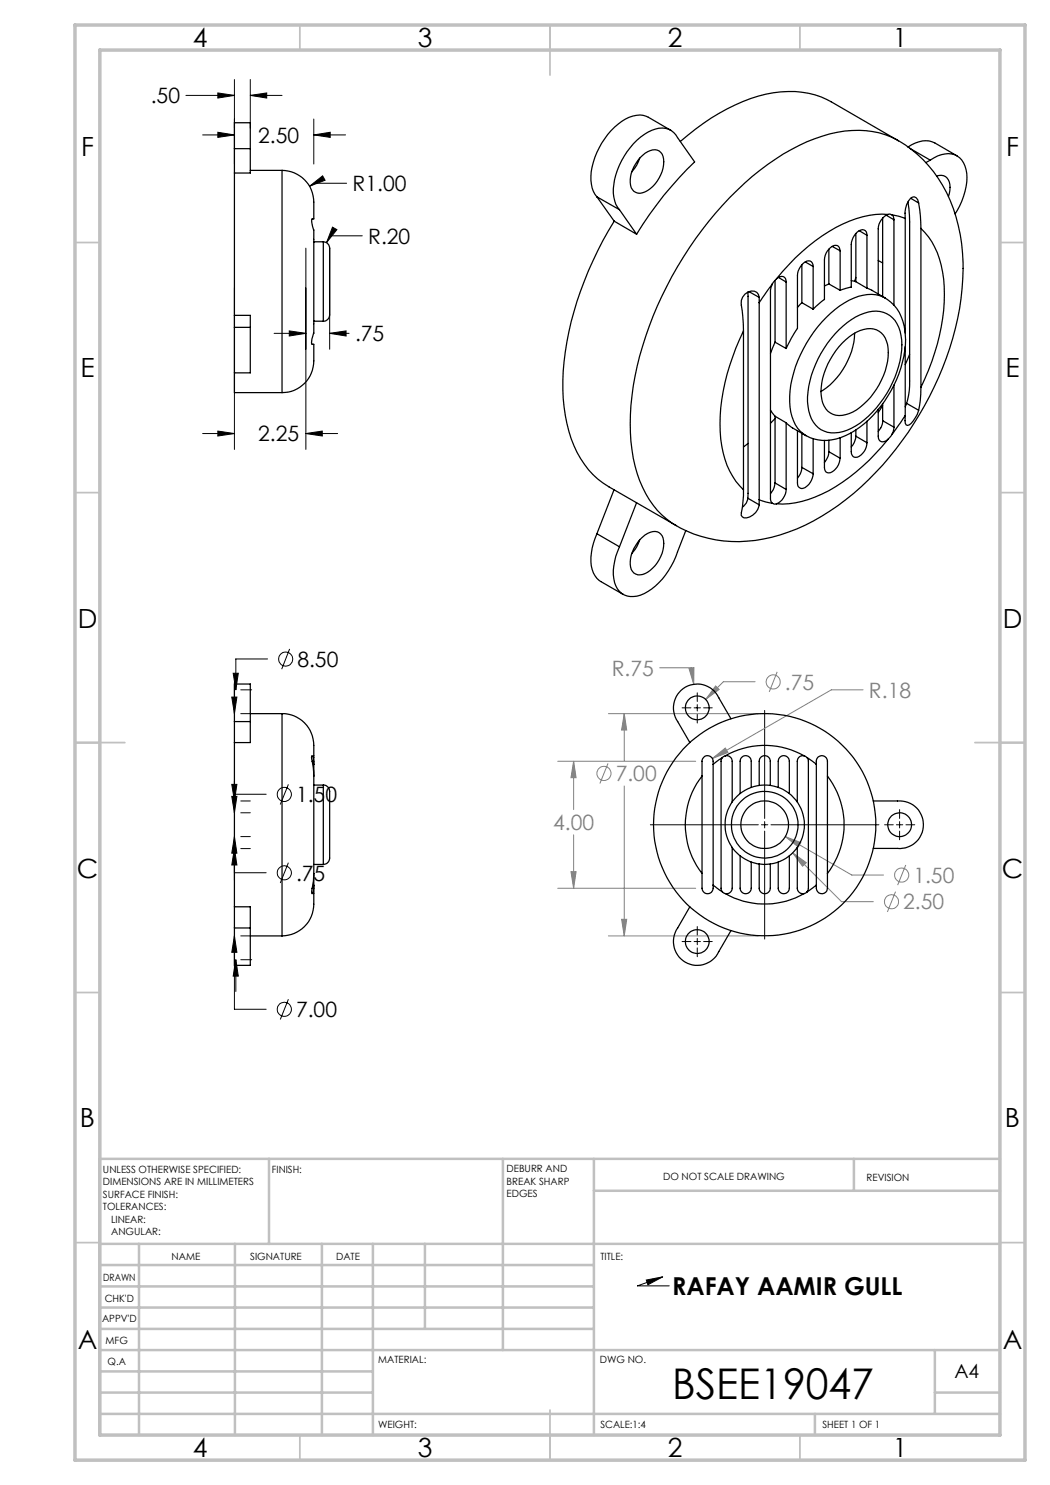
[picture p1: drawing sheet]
<svg xmlns="http://www.w3.org/2000/svg" width="210mm" height="297mm" viewBox="0 0 210 297" stroke-linecap="round" stroke-linejoin="round" font-family="sans-serif">
<g fill="none" stroke="#000" stroke-width=".2">
<path d="M37.2 19.1h9.7M43.6 18.6l3.3 .5-3.3 .5zM46.9 15.9v16.9M50.1 19.1l3.2-.5v1zM50.1 15.9v9.8M50.1 19.1h6.3M40.5 27h6.4M43.6 26.5l3.3 .5-3.3 .5zM61.9 37.2l2.6-2 .5 .9zM62.8 27l3.2-.5v1zM62.8 23.8v9M62.8 27h6.3"/>
<path d="M69.3 36.7h-6.3l-1.1 .5M46.9 57.6v32.3M61.2 49.6v40.3M65.9 49.6v20.2M66.5 45.4l.9 .5-2.1 2.6zM72.5 47.2h-6.4l-.8 1.3M54.8 66.7h6.4M57.9 66.2l3.3 .5-3.3 .5zM65.9 66.7l3.3-.5v1zM65.9 66.7h3.9M40.5 86.7h6.4M43.6 86.2l3.3 .5-3.3 .5z"/>
<path d="M61.2 86.7l3.3-.5v1zM61.2 86.7h6.3M46.4 139.4h1l-.5 3.3zM46.6 134.7h1.1l-.5 3.3zM46.9 136.4v6.3M48.2 138h2.1M53.5 131.8h-6.3v6.2M57.9 129.8l-1.6 4M139.5 138.6v1.7M46.4 159.3h1l-.5 3.3zM46.4 156.9h1l-.5 3.3zM46.9 156.2v6.4"/>
<path d="M46.9 158.9h6.3M48.2 142.7h1.9M57.7 156.9l-1.6 4M136.4 141.6h1.8M138.8 141.6h1.3M139.5 140.9v1.3M139.5 142.8v1.8M140.7 141.6h1.8M152.9 142.1v21.6M46.9 167.3l.5 3.3h-1zM46.9 169.7l.5 3.3h-1zM46.9 167.3v8.8"/>
<path d="M46.9 174.6h6.3M48.2 162.6h1.9M48.2 167.3h1.9M48.2 169.7h1.9M48.2 160.2h1.9M57.7 172.5l-1.6 4.1M130.1 165h21.6M152.3 165h1.3M152.9 164.3v1.3M152.9 166.2v21.6M154.2 165h21.6M176.9 165h1.7"/>
<path d="M179.3 165h1.3M179.9 161.9v1.8M179.9 164.3v1.3M179.9 166.2v1.8M181.2 165h1.8M46.9 187.2l.5 3.3h-1zM46.9 187.2v14.7h6.3M47.2 191.9l.5 3.3h-1.1zM47.2 191.9v6.4M48.2 187.2h1.9M48.2 191.9h2.1M57.7 199.8l-1.6 4.1"/>
<path d="M136.4 188.3h1.8M138.8 188.3h1.3M139.5 185.3v1.7M139.5 187.7v1.2M139.5 189.6v1.7M140.7 188.3h1.8M129.3 256l3.2-.6-2.9 1.6zM132.5 255.4l-5 1.8h6.3"/>
<circle cx="57.1" cy="131.8" r="1.42"/>
<circle cx="56.9" cy="158.9" r="1.42"/>
<circle cx="56.9" cy="174.6" r="1.41"/>
<circle cx="56.9" cy="201.9" r="1.41"/>
</g>
<g fill="none" stroke="#808080" stroke-width=".2">
<path d="M131.9 133.6h6.4l.4 3.3M137.8 133.7l1-.2-.1 3.4zM143.1 137.2l.7 .7-2.7 2zM151 136.3h-6.3l-3.6 3.6M155.4 134.4l-1.6 4M172.6 138h-6.3l-23.8 13.7M111.5 152.3h27.6M114.7 152.3l.5 3.2h-1zM114.7 152.3v9.6M121.6 152.7l-1.6 4M121.7 142.7h30M124.8 142.7l.5 3.3h-1z"/>
<path d="M124.8 142.7v9.4M124.8 157.2v30M142.5 151.7l2.6-2.1 .5 .9zM111.5 177.7h27.6M114.2 174.3h1l-.5 3.4zM114.7 167v10.7M157.1 167.3l3.1 1.2-.5 .9zM157.1 167.3l13.3 7.7h6.3M158.5 170.6l2.8 1.9-.8 .7zM158.5 170.6l9.8 9.7h6.4M179.1 178.3l-1.6 4.1M181.2 173l-1.7 4"/>
<path d="M121.7 187.2h30M124.3 183.9h1l-.5 3.3z"/>
<circle cx="154.6" cy="136.4" r="1.4"/>
<circle cx="120.8" cy="154.7" r="1.42"/>
<circle cx="180.3" cy="175" r="1.41"/>
<circle cx="178.3" cy="180.3" r="1.4"/>
</g>
<g fill="none" stroke="#c0c0c0" stroke-width=".35">
<path d="M60 5v5M110 5v10M160 5v5M15 48.5h5M200 48.5h5M15 98.5h5M200 98.5h5M15 148.5h10M195 148.5h10M15 198.5h5M200 198.5h5M15 248.5h5"/>
<path d="M200 248.5h5M60 287v5M110 282v10M160 287v5"/>
</g>
<g fill="none" stroke="#c0c0c0" stroke-width=".5">
<path d="M53.8 231.8v17M100.6 231.8v38.2M118.8 231.8v55.2M118.8 238.2h81.2M170.8 231.8v6.4M200 231.8h-180v55.2M20 248.8h180M20 257.3h98.8M20 253h98.8M27.8 248.8v38.2M47 248.8v38.2M64.4 248.8v38.2"/>
<path d="M74.6 248.8v38.2M85 248.8v17M20 265.8h98.8M20 261.5h98.8M20 278.5h54.6M20 274.3h54.6M20 270h180M187 278.5h13M187 270v12.8M20 282.8h180M163 282.8v4.2"/>
</g>
<path d="M15 5h190v287h-190zM20 10h180v277h-180z" fill="none" stroke="#c0c0c0" stroke-width=".7"/>
<g fill="#000">
<path d="M129.3 256l3.2-.6-2.9 1.6z"/>
<path d="M43.6 26.5l3.3 .5-3.3 .5zM62.8 27l3.2-.5v1zM61.9 37.2l3.1-1.1-.5-.9zM61.2 86.7l3.3-.5v1zM43.6 86.2l3.3 .5-3.3 .5zM57.9 66.2l3.3 .5-3.3 .5zM65.9 66.7l3.3-.5v1zM66.5 45.4l-1.2 3.1 2.1-2.6zM43.6 18.6l3.3 .5-3.3 .5zM50.1 19.1l3.2-.5v1zM46.4 139.4h1l-.5 3.3zM46.9 187.2l.5 3.3h-1zM47.2 191.9l.5 3.3h-1.1zM46.6 134.7h1.1l-.5 3.3zM46.4 159.3h1l-.5 3.3zM46.9 167.3l.5 3.3h-1zM46.9 169.7l.5 3.3h-1zM46.4 156.9h1l-.5 3.3z"/>
</g>
<path d="M143.1 137.2l-2 2.7 2.7-2zM137.8 133.7l.9 3.2 .1-3.4zM124.8 142.7l.5 3.3h-1zM124.3 183.9h1l-.5 3.3zM114.7 152.3l.5 3.2h-1zM114.2 174.3h1l-.5 3.4zM142.5 151.7l3.1-1.2-.5-.9zM158.5 170.6l2 2.6 .8-.7zM157.1 167.3l2.6 2.1 .5-.9z" fill="#808080"/>
<g fill="none" stroke="#000" stroke-width=".25">
<path d="M46.9 34.6v28.5M46.9 29.7v-5.2h3.2v5.2M46.9 29.7v4.9M46.9 29.7h3.2M50.1 34.1h6.3M50.1 29.7v4.9h-3.2M56.4 34.1a6.5 6.5 0 0 1 6.4 7.3v2.4h-.4a5.1 5.1 0 0 0 .4 2.4v18.4a9.1 9.1 0 0 1-.5 3.6v.6l.5 .1v1.9a6.7 6.7 0 0 1-5.8 7.7h-.6M56.4 34.1v44.4M119.4 39.4l4.5 2.5M119.4 39.4l3.4 4.8M128 31.6l-.1 .1a7 7 0 0 1-1.5 2.7M128 31.5a3.3 3.3 0 0 1 3.8-1.3 3.6 3.6 0 0 1 .6 4.1 6.3 6.3 0 0 1-4.4 4.4 2.13 2.13 0 0 1-2-2.8 7.5 7.5 0 0 1 2-4.4z"/>
<path d="M134.2 26.1l-4.5-2.6a5.2 5.2 0 0 0-5.3 .8 15.1 15.1 0 0 0-6.2 11.8 5.3 5.3 0 0 0 1.2 3.3M179.7 28.1a25.5 25.5 0 0 1 12 17.1 46.9 46.9 0 0 1-2.4 26.4 64.4 64.4 0 0 1-21.7 29.5 35.7 35.7 0 0 1-19.8 7.2 24.7 24.7 0 0 1-12.5-3.2M179.7 28.1l-13.5-7.7a18.6 18.6 0 0 0-14.5-1.2 42.5 42.5 0 0 0-15.6 9.1M179.7 28.1a18.5 18.5 0 0 0-15.2-.9 42.9 42.9 0 0 0-17 10.8 72.9 72.9 0 0 0-20.9 39.2 38.1 38.1 0 0 0 1.3 18.9 17.3 17.3 0 0 0 7.4 9M181.6 29.4a5.1 5.1 0 0 1 5.3-.8l4.5 2.6M182 29.7l4.1 2.3M182.1 39.6l1.6 1M186.1 32a5.1 5.1 0 0 1 5.4-.8 5.3 5.3 0 0 1 1.9 5.2l-.4 1.9-.6 1.9-1.4 2.6M186.1 32l-.9 .5M187.4 35.2a1.85 1.85 0 0 1 2.6 1.7v1.2l-.3 1.2M62.8 48.4h1.9M64.7 48.4a1.72 1.72 0 0 1 1.2 2.2v8a18.5 18.5 0 0 1-.2 5.1l-.5 .5h-.5"/>
<path d="M64.7 48.4v15.8M122.8 44.2a65.7 65.7 0 0 0-10.2 31.9 29.2 29.2 0 0 0 3.5 15.6 15.7 15.7 0 0 0 5.7 5.7l13.5 7.7M122.8 44.2l4.5 2.6M123.9 41.9a6.8 6.8 0 0 1-1-6 14.6 14.6 0 0 1 7.5-9.8 3.8 3.8 0 0 1 5.1 1.4l3.4 4.9a69.6 69.6 0 0 0-11.6 14.4M123.9 41.9l3.4 4.9M149.6 58.4v41.3M149.8 58.3l2 1.2M151.8 59.5v1M151.8 59.5a1.4 1.4 0 0 0-2.2-1.1 2.43 2.43 0 0 0-1.3 2.7l.4 5.1M154.5 56.8l-2.7 3.7M154.5 56.8l-.4 1.2v41.9l.4 .8M155 56.1v12.3"/>
<path d="M155.3 55.8l-.8 1M155.3 55.8a1.05 1.05 0 0 1 1-.5 1.05 1.05 0 0 1 .9 .7v.4M155.7 55.5l1.5 .9M157.2 56.4v13.3M160.4 52.9v7.6M161 52.4l1.6 .9M162.6 53.3a1.05 1.05 0 0 0-.7-1.1 1.05 1.05 0 0 0-1.2 .4l-.6 .7a2.95 2.95 0 0 0-.6 1.8v10.6l-1.2 2-1.1 2M162.6 53.3v8.5M165.8 56.8l-.9 .4M165.8 56.8l2.2 1.3M165.8 49.8v7M166.4 49.3l1.6 .9"/>
<path d="M168 50.2a1.04 1.04 0 0 0-.7-1.1 1.04 1.04 0 0 0-1.2 .4l-.3 .3a3.2 3.2 0 0 0-.9 2.2v7.9l-2.3 1.9M168 50.2v7.9M170.3 56.1l.9 .2M171.2 55.5l-.3 .8M171.2 56.3l2.2 1.3M171.2 46.7v9.6M171.8 46.1l1.6 1M173.4 57.6l.9 .4 2.8 1.6a7.3 7.3 0 0 0-7.3 .4 24.7 24.7 0 0 0-11.9 19.3 9.3 9.3 0 0 0 2.2 7l1.1 .8M173.4 47.1a1.03 1.03 0 0 0-.7-1.2 1.03 1.03 0 0 0-1.2 .5l-.9 1.2-.3 .9v8.9l-2.3 .7M173.4 47.1v10.5M175.6 52.1l.9 .5M176.5 43.6v15.7"/>
<path d="M177.1 59.7a8.6 8.6 0 0 1 4 7.6 23.1 23.1 0 0 1-11.1 19.4 8.9 8.9 0 0 1-8.8 .4M177.2 43l1.6 1M177.6 42.9l.4-.1 .3 .2M177.6 42.9a20.9 20.9 0 0 0-13.2 4.3l-1.4 1a41.9 41.9 0 0 0-7.7 7.6M177.6 42.9a3.3 3.3 0 0 0-2 2.9v13M178.8 44v17M181 43.7l-2.6-.7 .2 .2 .2 .8M181 43.7v22.9M181.6 40.4l.3 4v32.8l-.2 1.9-.4 1.6M183.7 40.6l.4 2.6 .1 2.5M183.7 40.6l-.1-.6-.4-.5-.4-.1a1.95 1.95 0 0 0-1.5 1.5 5.8 5.8 0 0 0-.3 2.8M184.2 45.7a16.4 16.4 0 0 1 4.6 11.6 42.5 42.5 0 0 1-4.6 20.2"/>
<path d="M184.2 45.7v31.8M46.9 65.5v9.1M46.9 74.6v3.9h9.5M46.9 65.5h3.2M46.9 63.1h3.2v2.4M46.9 63.1v2.4M50.1 65.5v9.1h-3.2M62.8 64.2h1.9M148.7 66.2a41.7 41.7 0 0 0-4.6 21.6 15.9 15.9 0 0 0 4.6 10.2M148.7 66.2v31.8M151.8 60.5v40.5M155 68.4l-.9 2.3"/>
<path d="M155 68.4l2.2 1.3M160.4 60.5l-.9 1M160.4 60.5l2.2 1.3M167.8 66a11.3 11.3 0 0 1 7.5-3.8 5.2 5.2 0 0 1 4.9 4.9 17.5 17.5 0 0 1-2.8 11.6 17.1 17.1 0 0 1-8.8 7.6 5.1 5.1 0 0 1-6.9-4.1 16.8 16.8 0 0 1 2.5-11.5l1.3-2.1zM168.5 68.6a7.6 7.6 0 0 1 6.2-2.8 3.9 3.9 0 0 1 2.9 3.9 14.6 14.6 0 0 1-7 12.7 4.3 4.3 0 0 1-5-.2 6.4 6.4 0 0 1-1.2-5.7 15.5 15.5 0 0 1 4.1-7.9zM170.9 66.6a14.8 14.8 0 0 1-6.7 11.7M178.8 77v8.4M181 69.4v13.7M181.9 70.9l-.9 2M184.2 77.5l-.2 2.7-.3 1.9M122.8 98l-3.4 8.7M148.7 98v1.2l-.5 3.8a1.1 1.1 0 0 0 1.7 .4 3.2 3.2 0 0 0 1.9-2.4"/>
<path d="M149.6 99.7a2.43 2.43 0 0 1-1.1 1.7M149.6 99.7l2.2 1.3M149.6 88.7l-.9 .7M151.8 99.9l2.7 .8M154.1 82l.9 1.3M155 96.6l-.1 .4a3.2 3.2 0 0 1-.8 1.7M155 83.7l-.9 1M155 83.3v13.3M155 83.3l2.2 1.3M155 96.6l2.2 1.3M157.2 84.6l1.1 .8 2.9 1.7M157.2 97.9a3.3 3.3 0 0 1-1.9 2.8"/>
<path d="M157.2 84.6v13.3M159.5 86.1v10.5a1.02 1.02 0 0 0 .7 1.1 1.02 1.02 0 0 0 1.2-.5l.9-1.1 .3-1.3M160.4 93.5l-.3 1.3-.6 .8M160.4 86.6v6.9M160.4 93.5l2.2 1.3M162.6 87.7v7.1M164.9 88.1v5.4a.94 .94 0 0 0 .4 1 .94 .94 0 0 0 1.1-.1l.7-.6a3.4 3.4 0 0 0 .9-2.2M165.8 90.3a4 4 0 0 1-.9 2.2M165.8 88v2.3M165.8 90.3l2.2 1.3M168 87.6v4M170.3 86.5v3.8a1.05 1.05 0 0 0 .6 1.2 1.05 1.05 0 0 0 1.3-.5l.3-.3a3.2 3.2 0 0 0 .9-2.2"/>
<path d="M171.2 87.2l-.4 1.4-.5 .8M171.2 86v1.2M171.2 87.2l2.2 1.3M173.4 84.2v4.3M175.6 81.9v5.3a.97 .97 0 0 0 .5 1.1 .97 .97 0 0 0 1.1-.1l.4-.3M176.5 84.1l-.3 1.3-.6 .9M176.5 80.7v3.4M176.5 84.1l2.3 1.3M176.5 81.1l-.9 1.4M177.6 87.9a38 38 0 0 1-14.6 11.5 16.7 16.7 0 0 1-7.7 1.3M178.4 86.9l-.8 1M178.8 85.4l-.4 1.5"/>
<path d="M181 83.1l-2.6 3.8M181.3 80.7l-.3 .6M181.3 80.7l2.4 1.4M183.7 82.1l-.6 1.4a2.79 2.79 0 0 1-1.6 1.6 .86 .86 0 0 1-.5-1v-1M119.4 106.7a11.4 11.4 0 0 0-1 7.2 4.2 4.2 0 0 0 1.8 2.4l4.4 2.6M119.4 106.7l4.5 2.7M127.3 100.5l-3.4 8.9M128 108h-.1a7 7 0 0 1-1.5 2.7M128 107.9a3.3 3.3 0 0 1 3.8-1.4 3.6 3.6 0 0 1 .6 4.1 6.7 6.7 0 0 1-3.9 4.3 1.89 1.89 0 0 1-2.5-2 7.2 7.2 0 0 1 2-5zM137.2 106.1a42.5 42.5 0 0 1-3 7.1 11.8 11.8 0 0 1-6.8 6 3.7 3.7 0 0 1-4.6-3.5 11.4 11.4 0 0 1 1.1-6.3M154.5 100.7h.1M154.7 100.7h.6"/>
<path d="M46.9 148.5v32.9M46.9 144.3v-7.5h3.2v7.5M46.9 144.3v4.2M46.9 144.3h3.2M50.1 144.3v4.2h-3.2M50.1 142.7h6.3M56.4 142.7a6.5 6.5 0 0 1 6.4 7.6v2.6M56.4 142.7v44.5M62.4 152.3v-1.2l.2 .2 .1 1M62.4 152.3l.4 2.9M62.4 152.3h.3M62.7 152.3l.1 .6"/>
<path d="M62.8 155.2v19.5M62.8 157h1.9M62.8 152.9v2.3M64.7 157a1.46 1.46 0 0 1 1.2 1.9v8.7a15.2 15.2 0 0 1-.2 4.7l-.3 .4-.7 .2M64.7 157v15.9M140.4 155.2a15.8 15.8 0 0 0 0 19.5M140.4 155.2v19.5M142.6 152.9a1.22 1.22 0 0 0-.4-1.5 1.22 1.22 0 0 0-1.5 .1 2.18 2.18 0 0 0-.3 2v1.7M142.6 152.9v24.8a1.11 1.11 0 0 1-1.1 1.1 1.11 1.11 0 0 1-1.1-1.1v-3M144.5 151.5l-1.9 1.4M144.5 151.5l-.3 .5v25.8l.3 .6M145.1 151.2a15.9 15.9 0 0 1 15.7 0"/>
<path d="M145.1 151.2l-.6 .3M145.1 151.2a1.12 1.12 0 0 1 1.3 1.1v8.1M146.2 143.8l-2.4-4.2a4.8 4.8 0 0 0-6.8-2.2 4.8 4.8 0 0 0-1.5 6.9l2.5 4.2M150.2 157.5v-5.2a1.11 1.11 0 0 0-1.1-1.2 1.11 1.11 0 0 0-1.1 1.2v6.4M151.8 157.1v-4.8a1.11 1.11 0 0 1 1.1-1.2 1.11 1.11 0 0 1 1.2 1.2v4.8M155.6 157.5v-5.2a1.11 1.11 0 0 1 1.2-1.2 1.11 1.11 0 0 1 1.1 1.2v6.4M160.8 151.2l.6 .3M160.8 151.2a1.12 1.12 0 0 0-1.3 1.1v8.1M161.4 151.5l1.9 1.4M161.4 151.5l.3 .6v25.6l-.3 .7M165.5 155.2a16 16 0 0 1 0 19.5M165.5 155.2v-2.9a1.11 1.11 0 0 0-1.1-1.2 1.11 1.11 0 0 0-1.1 1.2v24.7"/>
<path d="M165.5 155.2v19.5M62.4 177.7l-.1 .6 .1 .4 .2-.2 .1-.8M62.4 177.7h.3M62.8 177v1.4a12.6 12.6 0 0 1-.8 5.4 6.4 6.4 0 0 1-5.6 3.4M62.8 174.7l-.4 3M62.8 172.9h1.9M62.8 177l-.1 .7M62.8 174.7v2.3M142.6 177l1.9 1.4M144.5 178.4l.6 .3M145.1 178.7a15.9 15.9 0 0 0 15.7 0M146.4 169.5v8.2a1.12 1.12 0 0 1-1.3 1"/>
<path d="M148 171.2v6.5a1.11 1.11 0 0 0 1.1 1 1.11 1.11 0 0 0 1.1-1v-5.3M151.8 172.8v4.9a1.11 1.11 0 0 0 1.1 1 1.11 1.11 0 0 0 1.2-1v-4.9M157.9 171.2v6.5a1.11 1.11 0 0 1-1.1 1 1.11 1.11 0 0 1-1.2-1v-5.3M159.5 169.5v8.2a1.12 1.12 0 0 0 1.3 1M161.4 178.4l-.6 .3M163.3 177l-1.9 1.4M165.5 174.7v1.7a2.7 2.7 0 0 1-.3 2 1.12 1.12 0 0 1-1.3 .3 1.12 1.12 0 0 1-.6-1.1v-.6M174.7 160.2h4.8a4.8 4.8 0 0 1 5.2 4.7 4.8 4.8 0 0 1-5.2 4.8h-4.8M46.9 185.6v7.5h3.2v-7.5M46.9 181.4h3.2v4.2M46.9 181.4v4.2M46.9 185.6h3.2"/>
<path d="M50.1 187.2h6.3M138 181.4l-2.5 4.2a4.8 4.8 0 0 0 1.6 6.8 4.8 4.8 0 0 0 6.7-2.1l2.4-4.2"/>
<circle cx="139.4" cy="141.6" r="2.38"/>
<circle cx="152.9" cy="164.9" r="22.2"/>
<circle cx="152.9" cy="164.9" r="4.8"/>
<circle cx="152.9" cy="164.9" r="6.7"/>
<circle cx="152.9" cy="164.9" r="7.9"/>
<circle cx="179.9" cy="164.9" r="2.38"/>
<circle cx="139.4" cy="188.3" r="2.38"/>
</g>
<text font-size="8.5" x="134.4" y="279.7">BSEE19047</text>
<g font-size="5.3">
<text x="38.5" y="9.5">4</text>
<text x="83.5" y="9.5">3</text>
<text x="133.6" y="9.5">2</text>
<text x="178.6" y="9.5">1</text>
<text x="16.2" y="31.3">F</text>
<text x="201.2" y="31.3">F</text>
<text x="16.1" y="75.5">E</text>
<text x="201.1" y="75.5">E</text>
<text x="15.5" y="125.5">D</text>
<text x="200.5" y="125.5">D</text>
<text x="15.4" y="175.5">C</text>
<text x="200.4" y="175.5">C</text>
<text x="16" y="225.5">B</text>
<text x="201" y="225.5">B</text>
<text x="15.5" y="269.8">A</text>
<text x="200.5" y="269.8">A</text>
<text x="38.5" y="291.5">4</text>
<text x="83.5" y="291.5">3</text>
<text x="133.6" y="291.5">2</text>
<text x="178.6" y="291.5">1</text>
</g>
<text font-size="4.9" x="134.4" y="259.1">RAFAY AAMIR GULL</text>
<g font-size="4.2">
<text x="30.2" y="20.7">.50</text>
<text x="51.6" y="28.6">2.50</text>
<text x="70.5" y="38.2">R1.00</text>
<text x="73.6" y="48.7">R.20</text>
<text x="71" y="68.3">.75</text>
<text x="51.6" y="88.3">2.25</text>
<text x="59.5" y="133.4">8.50</text>
<text x="59.2" y="160.4">1.50</text>
<text x="59.2" y="176.1">.75</text>
<text x="59.2" y="203.4">7.00</text>
</g>
<g font-size="4.2" fill="#808080">
<text x="122.3" y="135.1">R.75</text>
<text x="157" y="137.9">.75</text>
<text x="173.8" y="139.5">R.18</text>
<text x="123.1" y="156.2">7.00</text>
<text x="110.6" y="166">4.00</text>
<text x="182.7" y="176.6">1.50</text>
<text x="180.7" y="181.9">2.50</text>
</g>
<text font-size="3.9" x="190.9" y="275.5">A4</text>
<g font-size="2">
<text x="20.6" y="234.6">UNLESS OTHERWISE SPECIFIED:</text>
<text x="20.6" y="237.1">DIMENSIONS ARE IN MILLIMETERS</text>
<text x="20.6" y="239.6">SURFACE FINISH:</text>
<text x="54.4" y="234.6">FINISH:</text>
<text x="101.3" y="234.5">DEBURR AND</text>
<text x="101.3" y="237">BREAK SHARP</text>
<text x="101.3" y="239.5">EDGES</text>
<text x="132.6" y="236">DO NOT SCALE DRAWING</text>
<text x="173.3" y="236.2">REVISION</text>
<text x="20.6" y="242.1">TOLERANCES:</text>
<text x="22.2" y="244.6">LINEAR:</text>
<text x="22.2" y="247.1">ANGULAR:</text>
<text x="34.3" y="252">NAME</text>
<text x="50" y="251.9">SIGNATURE</text>
<text x="67.2" y="251.9">DATE</text>
<text x="120.1" y="251.9">TITLE:</text>
<text x="20.6" y="256.1">DRAWN</text>
<text x="20.9" y="260.3">CHK'D</text>
<text x="20.4" y="264.4">APPV'D</text>
<text x="21.1" y="268.8">MFG</text>
<text x="21.5" y="273">Q.A</text>
<text x="75.6" y="272.5">MATERIAL:</text>
<text x="120" y="272.5">DWG NO.</text>
<text x="75.6" y="285.5">WEIGHT:</text>
<text x="120.1" y="285.6">SCALE:1:4</text>
<text x="164.5" y="285.6">SHEET 1 OF 1</text>
</g>
</svg>
